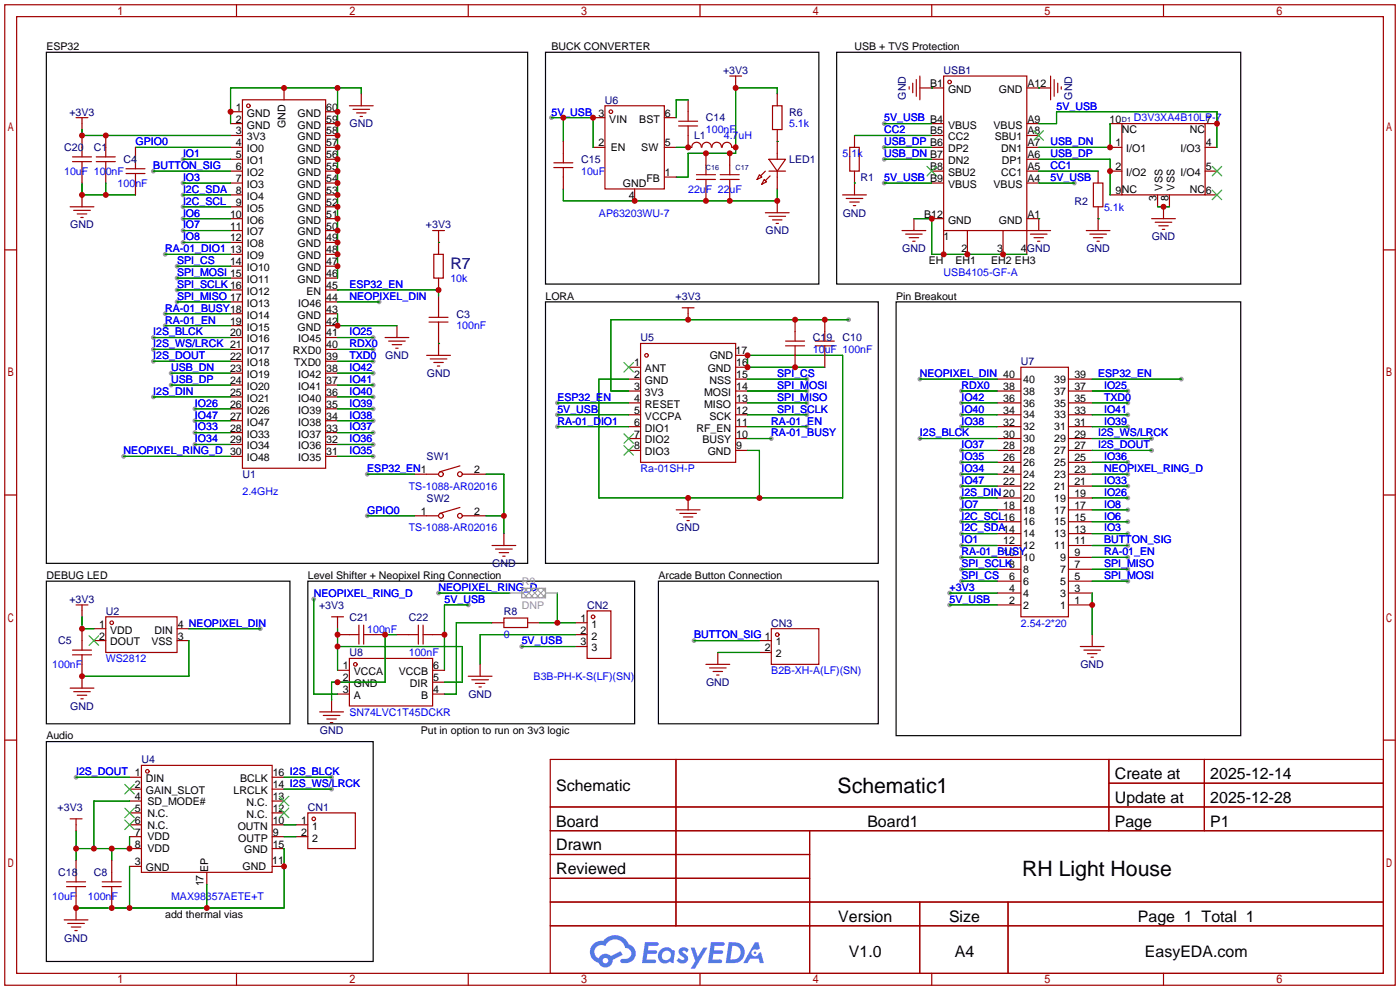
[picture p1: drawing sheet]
<svg xmlns="http://www.w3.org/2000/svg" width="299mm" height="212mm" viewBox="0 0 299 212" stroke-linecap="round" stroke-linejoin="round" font-family="sans-serif">
<g fill="#999">
<circle cx="189" cy="31.5" r=".51"/>
<circle cx="189" cy="34" r=".51"/>
<circle cx="189" cy="26.4" r=".51"/>
<circle cx="189" cy="39.1" r=".51"/>
<circle cx="229.6" cy="39.1" r=".51"/>
<circle cx="36.6" cy="79.8" r=".51"/>
<circle cx="36.6" cy="82.3" r=".51"/>
<circle cx="55.6" cy="134.4" r=".51"/>
<circle cx="39.1" cy="41.7" r=".51"/>
<circle cx="39.1" cy="44.2" r=".51"/>
<circle cx="32.8" cy="72.1" r=".51"/>
<circle cx="32.8" cy="74.7" r=".51"/>
<circle cx="32.8" cy="77.2" r=".51"/>
<circle cx="32.8" cy="84.8" r=".51"/>
<circle cx="37.8" cy="62" r=".51"/>
<circle cx="37.8" cy="59.4" r=".51"/>
<circle cx="37.8" cy="64.5" r=".51"/>
<circle cx="37.8" cy="56.9" r=".51"/>
<circle cx="16.3" cy="166.1" r=".51"/>
<circle cx="70.9" cy="166.1" r=".51"/>
<circle cx="70.9" cy="168.7" r=".51"/>
<circle cx="111.5" cy="138.2" r=".51"/>
<circle cx="148.3" cy="136.9" r=".51"/>
<circle cx="119.1" cy="86.1" r=".51"/>
<circle cx="78.5" cy="101.3" r=".51"/>
<circle cx="78.5" cy="110.2" r=".51"/>
<circle cx="172.5" cy="88.6" r=".51"/>
<circle cx="172.5" cy="86.1" r=".51"/>
<circle cx="172.5" cy="83.6" r=".51"/>
<circle cx="164.8" cy="93.7" r=".51"/>
<circle cx="172.5" cy="81" r=".51"/>
<circle cx="119.1" cy="88.6" r=".51"/>
<circle cx="119.1" cy="91.2" r=".51"/>
<circle cx="35.3" cy="67.1" r=".51"/>
<circle cx="35.3" cy="69.6" r=".51"/>
<circle cx="181.4" cy="68.3" r=".51"/>
<circle cx="172.5" cy="91.2" r=".51"/>
<circle cx="35.3" cy="54.4" r=".51"/>
<circle cx="117.9" cy="25.1" r=".51"/>
<circle cx="81" cy="64.5" r=".51"/>
<circle cx="202.9" cy="129.3" r=".51"/>
<circle cx="202.9" cy="126.7" r=".51"/>
<circle cx="196.6" cy="81" r=".51"/>
<circle cx="252.5" cy="81" r=".51"/>
<circle cx="246.1" cy="93.7" r=".51"/>
<circle cx="246.1" cy="96.3" r=".51"/>
<circle cx="196.6" cy="93.7" r=".51"/>
<circle cx="79.8" cy="72.1" r=".51"/>
<circle cx="79.8" cy="74.7" r=".51"/>
<circle cx="79.8" cy="77.2" r=".51"/>
<circle cx="79.8" cy="79.8" r=".51"/>
<circle cx="79.8" cy="82.3" r=".51"/>
<circle cx="79.8" cy="84.8" r=".51"/>
<circle cx="79.8" cy="87.4" r=".51"/>
<circle cx="79.8" cy="89.9" r=".51"/>
<circle cx="79.8" cy="92.5" r=".51"/>
<circle cx="79.8" cy="95" r=".51"/>
<circle cx="79.8" cy="97.5" r=".51"/>
<circle cx="26.4" cy="97.5" r=".51"/>
<circle cx="41.7" cy="95" r=".51"/>
<circle cx="41.7" cy="92.5" r=".51"/>
<circle cx="41.7" cy="89.9" r=".51"/>
<circle cx="41.7" cy="87.4" r=".51"/>
<circle cx="39.1" cy="34" r=".51"/>
<circle cx="32.8" cy="36.6" r=".51"/>
<circle cx="39.1" cy="46.7" r=".51"/>
<circle cx="39.1" cy="49.3" r=".51"/>
<circle cx="39.1" cy="51.8" r=".51"/>
<circle cx="39.1" cy="39.1" r=".51"/>
<circle cx="205.5" cy="124.2" r=".51"/>
<circle cx="241" cy="124.2" r=".51"/>
<circle cx="205.5" cy="121.7" r=".51"/>
<circle cx="241" cy="121.7" r=".51"/>
<circle cx="241" cy="119.1" r=".51"/>
<circle cx="241" cy="116.6" r=".51"/>
<circle cx="241" cy="114" r=".51"/>
<circle cx="241" cy="111.5" r=".51"/>
<circle cx="241" cy="109" r=".51"/>
<circle cx="241" cy="106.4" r=".51"/>
<circle cx="241" cy="103.9" r=".51"/>
<circle cx="241" cy="101.3" r=".51"/>
<circle cx="241" cy="98.8" r=".51"/>
<circle cx="205.5" cy="96.3" r=".51"/>
<circle cx="205.5" cy="98.8" r=".51"/>
<circle cx="205.5" cy="101.3" r=".51"/>
<circle cx="205.5" cy="103.9" r=".51"/>
<circle cx="205.5" cy="106.4" r=".51"/>
<circle cx="205.5" cy="109" r=".51"/>
<circle cx="205.5" cy="111.5" r=".51"/>
<circle cx="205.5" cy="114" r=".51"/>
<circle cx="205.5" cy="116.6" r=".51"/>
<circle cx="205.5" cy="119.1" r=".51"/>
<circle cx="241" cy="83.6" r=".51"/>
<circle cx="241" cy="86.1" r=".51"/>
<circle cx="241" cy="88.6" r=".51"/>
<circle cx="241" cy="91.2" r=".51"/>
<circle cx="205.5" cy="83.6" r=".51"/>
<circle cx="205.5" cy="86.1" r=".51"/>
<circle cx="205.5" cy="88.6" r=".51"/>
<circle cx="205.5" cy="91.2" r=".51"/>
<circle cx="67.1" cy="128" r=".51"/>
<circle cx="100.1" cy="129.3" r=".51"/>
<circle cx="93.7" cy="126.7" r=".51"/>
</g>
<g fill="none" stroke="#a10000" stroke-width=".25">
<path d="M1 1h297.2v209.6h-297.2zM3.6 3.6h292.1v204.4h-292.1zM50.5 1v2.6M100.1 1v2.6M149.6 1v2.6M199.1 1v2.6M248.7 1v2.6M1 53.4h2.6M295.7 53.4h2.5M1 105.8h2.6M295.7 105.8h2.5M1 158.2h2.6"/>
<path d="M295.7 158.2h2.5M117.6 162.3h178.1v45.7h-178.1zM117.6 172.5h178.1M117.6 177.5h178.1M144.5 162.3v35.6M173 177.5v30.5M237 162.3v15.2M237 167.4h58.7M257.4 162.3v15.2M117.6 182.6h55.4M117.6 192.8h178.1M117.6 187.7h55.4"/>
<path d="M117.6 197.9h178.1M196.6 192.8v15.2M215.4 192.8v15.2M50.5 208v2.6M100.1 208v2.6M149.6 208v2.6M199.1 208v2.6M248.7 208v2.6"/>
</g>
<g fill="#5487ff">
<path d="M145.3 202.7a1.3 1.3 0 0 1 1.9 .3l-.4 .6a.54 .54 0 0 0-.9-.2l.1 .2a1.34 1.34 0 0 1 .9 1.8 1.47 1.47 0 0 1-2.3-.1l.5-.6 .8 .5a.31 .31 0 0 0 .4-.3 .31 .31 0 0 0-.3-.4 1.12 1.12 0 0 1-.7-1.8z"/>
<path d="M147.6 202.5h.9l.6 2 1.2-2h.9l-2.7 4.6h-.9l1-1.7z"/>
<path d="M137.8 201.4h1.7a1.31 1.31 0 0 1 1.2 .2 .4 .4 0 0 1-.3 .5l-1.8 .1-.1 .9h1.6a.4 .4 0 0 1 .4 .4 .4 .4 0 0 1-.5 .4h-1.6l-.2 1.2h1.4a.46 .46 0 0 1 .5 0 .46 .46 0 0 1 .1 .5l-.4 .2h-2.6z"/>
<path d="M151.9 201.4h1.7a1.32 1.32 0 0 1 1.2 .2 .39 .39 0 0 1-.3 .5l-1.8 .1-.1 .9h1.6a.4 .4 0 0 1 .4 .4 .4 .4 0 0 1-.4 .4h-1.7l-.2 1.2h1.4a.46 .46 0 0 1 .5 0 .46 .46 0 0 1 .1 .5l-.4 .2h-2.6z"/>
<path d="M161.3 201.4h.8l.3 1.3-.6 .4a.75 .75 0 0 0-1.1 .3 .75 .75 0 0 0 .5 1 .75 .75 0 0 0 .9-.7l.5-.2 .6 2.3h-.8l-.3-.9h-1.8l-.5 .9h-1z"/>
<path d="M155.7 201.4l-.6 4.4h1.5a2.27 2.27 0 0 0 2.6-2.2 2.27 2.27 0 0 0-2.7-2.2zM156.5 202.1a1.5 1.5 0 0 1 1.8 1.6 1.5 1.5 0 0 1-1.9 1.4h-.3z"/>
<path d="M141.2 203a1.6 1.6 0 0 0-.3 2.3 1.6 1.6 0 0 0 2.3 .2l.7 .3 .3-2.4-.1-.3-.5-.1a1.58 1.58 0 0 0-2.4 0zM141.8 203.5a.98 .98 0 0 1 1.6 .4 .98 .98 0 0 1-1.1 1.3 .94 .94 0 0 1-.9-.7 .94 .94 0 0 1 .4-1z"/>
<path d="M126.8 201.8a2.37 2.37 0 0 0 1.1 4 1.54 1.54 0 0 0 1.8 1 1.54 1.54 0 0 0 1.2-1.6l2.2-1.1-.5-.8-2 1a1.57 1.57 0 0 0-2.7 .5 1.5 1.5 0 0 1-.7-2.1 1.5 1.5 0 0 1 2.2-.5 2.23 2.23 0 0 1 2.3-1.4 2.23 2.23 0 0 1 2 1.8 1.16 1.16 0 0 1 1.2 1.1 1.16 1.16 0 0 1-1.1 1.2h-.7a.47 .47 0 0 0-.5 .4 .47 .47 0 0 0 .4 .5 2.17 2.17 0 0 0 2.5-.9 2.17 2.17 0 0 0-.3-2.7l-.8-.4a3.2 3.2 0 0 0-5.5-.7l-1.1 .1zM128.8 205.3a.6 .6 0 0 1 1.2 0 .6 .6 0 0 1-1.2 0z"/>
<circle cx="161.4" cy="203.6" r=".28"/>
</g>
<g fill="none" stroke="#a10000" stroke-width=".25">
<path d="M60.7 18.8v2.5M156 16.3h2.5M157.2 16.3v2.5M194.3 18.5v.6M195.1 17.8v2M195.8 17v3.6M196.6 18.8h5.1M196.6 16.3v5M201.7 16.3h17.8v33h-17.8zM219.5 18.8h5M224.5 16.3v5M225.3 17v3.6"/>
<path d="M226.1 17.8v2M226.8 18.5v.6M15.5 34.5h4.1M15.5 33.5h4.1M16.3 25.1h2.5M17.5 25.1v2.6M17.5 29v4.5M17.5 34.5v4.6M20.6 34.5h4M20.6 33.5h4M22.6 29v4.5M22.6 34.5v4.6"/>
<path d="M26.9 37.1h4.1M26.9 36.1h4.1M29 31.5v4.6M29 37.1v4.6M49.3 23.9h2.5M49.3 26.4h2.5M49.3 29h2.5M49.3 31.5h2.5M49.3 34h2.5M49.3 36.6h2.5M49.3 39.1h2.5M51.8 21.3h17.8v78.8h-17.8z"/>
<path d="M69.6 23.9h2.5M69.6 26.4h2.5M69.6 29h2.5M69.6 31.5h2.5M69.6 34h2.5M69.6 36.6h2.5M69.6 39.1h2.5M74.7 22.6h5.1M75.4 23.4h3.6M76.2 24.1h2M77 24.9h.5M77.2 20.1v2.5"/>
<path d="M118.4 35.8h4M118.4 34.8h4M120.4 30.2v4.6M120.4 35.8v4.6M126.7 31.5h2.6M126.7 25.1h2.6M129.3 22.6h12.7v17.8h-12.7zM142 31.5h2.5M142 25.1h2.5M142 37.8h2.5M145 26.9h4.1M145 25.9h4.1"/>
<path d="M147.1 26.9v4.6h.8a1.01 1.01 0 0 1 1-1.1 1.01 1.01 0 0 1 1 1.1M147.1 21.3v4.6M148.8 38.4h4.1M148.8 37.3h4.1M150 31.5a1.01 1.01 0 0 1 1-1.1 1.01 1.01 0 0 1 1 1.1M150.9 32.8v4.5M150.9 38.4v4.5M152.2 31.5a1.01 1.01 0 0 1 1-1.1 1.01 1.01 0 0 1 1 1.1M153.9 38.4h4.1M153.9 37.3h4.1M154.4 31.5a1.01 1.01 0 0 1 1-1.1 1.01 1.01 0 0 1 1 1.1M156 32.8v4.5"/>
<path d="M156 38.4v4.5M156.5 31.5h.7M162.3 37.3l.5 .5-1 .6zM163.3 38.4l.5 .5-1 .5zM163.6 36.6l-1 1M164.3 34h3.6l-1.8 2.6zM164.3 36.6h3.6M164.6 37.6l-1 1M165.1 22.6h2v5.1h-2zM166.1 20.1v2.5M166.1 27.7v6.3M166.1 36.6v3.8"/>
<path d="M181.6 31.5h2v5.1h-2zM182.6 29v2.5M182.6 36.6v5.1M199.1 26.4h2.6M199.1 29h2.6M199.1 31.5h2.6M199.1 34h2.6M199.1 36.6h2.6M199.1 39.1h2.6M219.5 26.4h2.5M219.5 29h2.5M219.5 31.5h2.5"/>
<path d="M219.5 34h2.5M219.5 36.6h2.5M219.5 39.1h2.5M233.7 39.1h2v5.1h-2zM234.7 36.6v2.5M237.2 26.4h2.6M237.2 31.5h2.6M237.2 36.6h2.6M239.8 26.4h17.8v15.3h-17.8zM257.6 26.4h2.5M257.6 31.5h2.5M257.6 36.6h2.5"/>
<path d="M15 44.2h5.1M15.7 45h3.6M16.5 45.7h2M17.3 46.5h.5M17.5 41.7v2.5M49.3 41.7h2.5M49.3 44.2h2.5M49.3 46.7h2.5M49.3 49.3h2.5M49.3 51.8h2.5M49.3 54.4h2.5M49.3 56.9h2.5"/>
<path d="M49.3 59.4h2.5M69.6 41.7h2.5M69.6 44.2h2.5M69.6 46.7h2.5M69.6 49.3h2.5M69.6 51.8h2.5M69.6 54.4h2.5M69.6 56.9h2.5M69.6 59.4h2.5M92.5 49.3h2.5M92.7 54.4h2v5h-2zM93.7 49.3v5.1"/>
<path d="M93.7 59.4v2.6M135.6 40.4v2.5M163.6 45.5h5.1M164.3 46.2h3.6M165.1 47h2M165.9 47.8h.5M166.1 42.9v2.6M180.1 41.7h5.1M180.8 42.4h3.6M181.6 43.2h2M182.4 43.9h.5M192.8 49.3h5.1"/>
<path d="M193.5 50h3.6M194.3 50.8h2M195.1 51.6h.5M195.3 46.7v2.6M199.1 46.7h2.6M201.7 49.3v5.1M206.8 49.3v5.1M214.4 49.3v5.1M219.5 46.7h2.5v2.6M220.2 50h3.6M221 50.8h2M221.7 51.6h.5"/>
<path d="M224.5 49.3h-5v5.1M232.2 49.3h5M232.9 50h3.6M233.7 50.8h2M234.4 51.6h.5M234.7 44.2v5.1M237.2 41.7h2.6M246.1 46.7h5.1M246.9 47.5h3.5M247.4 41.7v2.5M247.6 48.3h2.1M248.4 49h.5"/>
<path d="M248.7 44.2v2.5M249.9 41.7v2.5M257.6 41.7h2.5M49.3 62h2.5M49.3 64.5h2.5M49.3 67.1h2.5M49.3 69.6h2.5M49.3 72.1h2.5M49.3 74.7h2.5M49.3 77.2h2.5M49.3 79.8h2.5M69.6 62h2.5"/>
<path d="M69.6 64.5h2.5M69.6 67.1h2.5M69.6 69.6h2.5M69.6 72.1h2.5M69.6 74.7h2.5M69.6 77.2h2.5M69.6 79.8h2.5M82.3 72.1h5.1M83.1 72.9h3.5M83.8 73.7h2.1M84.6 74.4h.5M84.8 69.6v2.5"/>
<path d="M91.2 75.9h5.1M91.7 68.8h4.1M91.7 67.8h4.1M91.9 76.7h3.6M92.7 77.5h2M93.5 78.2h.5M93.7 63.2v4.6M93.7 68.8v7.1M134.4 78.5h2.5M136.9 73.4h20.3v25.4h-20.3zM145.8 65.8h2.5M147.1 65.8v2.5"/>
<path d="M157.2 75.9h2.6M157.2 78.5h2.6M167.9 72.9h4.1M167.9 73.9h4.1M169.9 68.3v4.6M169.9 73.9v4.6M174.2 72.9h4.1M174.2 73.9h4.1M176.3 68.3v4.6M176.3 73.9v4.6M218.2 78.5h10.1v53.3h-10.1zM49.3 82.3h2.5"/>
<path d="M49.3 84.8h2.5M49.3 87.4h2.5M49.3 89.9h2.5M49.3 92.5h2.5M49.3 95h2.5M49.3 97.5h2.5M69.6 82.3h2.5M69.6 84.8h2.5M69.6 87.4h2.5M69.6 89.9h2.5M69.6 92.5h2.5M69.6 95h2.5"/>
<path d="M69.6 97.5h2.5M98.3 99.6l-4.3 1.2M134.4 81h2.5M134.4 83.6h2.5M134.4 86.1h2.5M134.4 88.6h2.5M134.4 91.2h2.5M134.4 93.7h2.5M134.4 96.3h2.5M157.2 81h2.6M157.2 83.6h2.6M157.2 86.1h2.6"/>
<path d="M157.2 88.6h2.6M157.2 91.2h2.6M157.2 93.7h2.6M157.2 96.3h2.6M213.1 81h5.1M213.1 83.6h5.1M213.1 86.1h5.1M213.1 88.6h5.1M213.1 91.2h5.1M213.1 93.7h5.1M213.1 96.3h5.1M213.1 98.8h5.1"/>
<path d="M228.3 81h5.1M228.3 83.6h5.1M228.3 86.1h5.1M228.3 88.6h5.1M228.3 91.2h5.1M228.3 93.7h5.1M228.3 96.3h5.1M228.3 98.8h5.1M88.6 101.3h5.1M88.6 110.2h5.1M98.3 108.5l-4.3 1.2M98.8 101.3h5.1"/>
<path d="M98.8 110.2h5.1M105.2 116.6h5M105.9 117.3h3.6M106.7 118.1h2M107.4 118.9h.5M107.7 114v2.6M144.5 109h5.1M145.3 109.7h3.5M146 110.5h2.1M146.8 111.3h.5M147.1 106.4v2.6M213.1 109h5.1"/>
<path d="M213.1 101.3h5.1M213.1 116.6h5.1M213.1 103.9h5.1M213.1 106.4h5.1M213.1 111.5h5.1M213.1 114h5.1M213.1 119.1h5.1M228.3 109h5.1M228.3 101.3h5.1M228.3 116.6h5.1M228.3 103.9h5.1M228.3 106.4h5.1"/>
<path d="M228.3 111.5h5.1M228.3 114h5.1M228.3 119.1h5.1M15.5 140h4.1M15.5 138.9h4.1M16.3 129.3h2.5M17.5 129.3v2.5M17.5 134.4v4.5M17.5 140v7.1M20.1 134.4h2.5M20.1 136.9h2.5M22.6 131.8h15.2v7.6h-15.2z"/>
<path d="M37.8 134.4h2.6M37.8 136.9h2.6M70.9 131.8h2.5M72.1 135.6h4.6M72.1 131.8v2.6M76.7 133.6v4.1M77.7 135.6h4.6M77.7 133.6v4.1M84.8 135.6h4.6M89.4 133.6v4.1M90.4 135.6h4.6M90.4 133.6v4.1"/>
<path d="M105.2 133.1h2.5M107.7 132.1h5.1v2h-5.1zM112.8 133.1h2.5M122.9 133.1h2.6M122.9 135.6h2.6M122.9 138.2h2.6M125.5 130.6h5.1v10.1h-5.1zM153.4 139.4v2.6M162.3 136.9h2.5M162.3 139.4h2.5M164.8 134.4h10.2v7.6h-10.2zM213.1 129.3h5.1"/>
<path d="M213.1 121.7h5.1M213.1 124.2h5.1M213.1 126.7h5.1M228.3 129.3h5.1M228.3 121.7h5.1M228.3 124.2h5.1M228.3 126.7h5.1M230.9 138.2h5.1M231.6 138.9h3.6M232.4 139.7h2M233.4 135.6v2.6M15 147.1h5.1"/>
<path d="M15.7 147.8h3.6M16.5 148.6h2M17.3 149.4h.5M68.3 152.1h5.1M69.1 152.9h3.5M69.8 153.7h2.1M70.6 154.4h.5M70.9 149.6v2.5M72.1 143.3h2.6M72.1 145.8h2.6M72.1 148.3h2.6M74.7 140.7h17.8v10.2h-17.8z"/>
<path d="M92.5 143.3h2.5M92.5 145.8h2.5M92.5 148.3h2.5M100.1 144.5h5.1M100.8 145.3h3.6M101.6 146.1h2M102.4 146.8h.5M102.6 142v2.5M150.9 142h5.1M151.6 142.7h3.6M152.4 143.5h2M153.2 144.3h.5"/>
<path d="M233.2 140.5h.5M15 175h2.5M16.3 175v2.5M27.7 166.1h2.5M27.7 168.7h2.5M27.7 171.2h2.5M27.7 173.7h2.5M27.7 176.3h2.5M27.7 178.8h2.5M30.2 163.6h28v22.8h-28zM58.2 166.1h2.5M58.2 168.7h2.5"/>
<path d="M58.2 171.2h2.5M58.2 173.7h2.5M58.2 176.3h2.5M58.2 178.8h2.5M63.2 176.3h2.6M63.2 178.8h2.6M65.8 173.7h10.1v7.7h-10.1zM13.7 196.6h5.1M14.2 189.5h4.1M14.2 188.5h4.1M14.5 197.4h3.5M15.2 198.1h2.1"/>
<path d="M16 198.9h.5M16.3 183.9v4.6M16.3 189.5v7.1M21.8 189.5h4.1M21.8 188.5h4.1M23.9 183.9v4.6M23.9 189.5v4.6M27.7 185.2h2.5M27.7 181.4h2.5M44.2 186.4v2.6M58.2 185.2h2.5M58.2 181.4h2.5"/>
<circle cx="202.9" cy="17.5" r=".38"/>
<circle cx="53.1" cy="22.6" r=".38"/>
<circle cx="130.6" cy="23.9" r=".38"/>
<circle cx="138.2" cy="75.9" r=".38"/>
<circle cx="94.2" cy="101.3" r=".51"/>
<circle cx="94.2" cy="110.2" r=".51"/>
<circle cx="98.3" cy="101.3" r=".51"/>
<circle cx="98.3" cy="110.2" r=".51"/>
<circle cx="23.9" cy="133.1" r=".38"/>
<circle cx="126.7" cy="131.8" r=".38"/>
<circle cx="166.1" cy="135.6" r=".38"/>
<circle cx="75.9" cy="142" r=".38"/>
<circle cx="31.5" cy="164.8" r=".38"/>
<circle cx="67.1" cy="175" r=".38"/>
</g>
<g fill="none" stroke="#3c3" stroke-width=".25">
<path d="M198.1 35.6l2.1 2M200.2 35.6l-2.1 2M221 27.9l2 2.1M223 27.9l-2 2.1M259.1 35.6l2 2M261.1 35.6l-2 2M259.1 40.6l2 2.1M261.1 40.6l-2 2.1M133.3 77.5l2.1 2M135.4 77.5l-2.1 2M133.3 92.7l2.1 2M133.3 95.2l2.1 2.1"/>
<path d="M135.4 92.7l-2.1 2M135.4 95.2l-2.1 2.1M19 135.9l2.1 2M21.1 135.9l-2.1 2M26.7 167.6l2 2.1M26.7 172.7l2 2.1M26.7 175.3l2 2M28.7 167.6l-2 2.1M28.7 172.7l-2 2.1M28.7 175.3l-2 2M59.7 172.7l2 2.1M59.7 170.2l2 2"/>
<path d="M61.7 172.7l-2 2.1M61.7 170.2l-2 2"/>
</g>
<path d="M9.9 11.2h102.9v109.2h-102.9zM116.6 11.2h58.4v49.5h-58.4zM178.8 11.2h86.4v49.5h-86.4zM116.6 64.5h71.1v55.9h-71.1zM191.5 64.5h73.7v92.7h-73.7zM9.9 124.2h52.1v30.5h-52.1zM65.8 124.2h69.8v30.5h-69.8zM140.7 124.2h47v30.5h-47zM9.9 158.5h69.9v47h-69.9z" fill="none" stroke="#000" stroke-width=".25"/>
<g fill="none" stroke="#008700" stroke-width=".25">
<path d="M72.1 18.8v40.6M199.1 18.8h.1M222 18.8h.1M17.5 27.7v1.3h31.8M17.5 39.1v2.6h11.5M22.6 39.1v2.6M29 31.5h20.3M32.8 36.6h16.5M39.1 34h10.2M39.1 39.1h10.2M77.2 20.1v-1.3h-27.9v7.6M117.9 25.1h8.8v6.4"/>
<path d="M120.4 25.1v5.1M144.5 31.5h2.6M147.1 21.3h-2.6v3.8M166.1 30.2h.1M166.1 20.1v-1.3h-8.9v14h-10.1v5h-2.6M182.6 39.1h.1M182.6 29h16.5M189 31.5h10.1M189 34h10.1M189 26.4h10.1M189 39.1h10.1M222 34h15.2v7.7"/>
<path d="M222 26.4h3.8v-2.5h34.3v7.6M222 39.1h7.6M222 36.6h12.7M237.2 26.4v5.1h-15.2M35.3 54.4h14M37.8 59.4h11.5M37.8 56.9h11.5M39.1 44.2h10.2M39.1 41.7h10.2M39.1 46.7h10.2M39.1 49.3h10.2M39.1 51.8h10.2"/>
<path d="M93.7 51.8h.1M120.4 40.4v2.5h45.7v-2.5M195.3 46.7h3.8v7.7h20.4M222 46.7h.1M234.7 46.7h.1M247.4 44.2h2.5M32.8 72.1h16.5M32.8 74.7h16.5M32.8 77.2h16.5M35.3 69.6h14M35.3 67.1h14M36.6 79.8h12.7"/>
<path d="M37.8 62h11.5M37.8 64.5h11.5M72.1 67.1v2.5h12.7M72.1 62h21.6v1.2M72.1 79.8h7.7M72.1 72.1h7.7M72.1 74.7h7.7M72.1 77.2h7.7M72.1 64.5h8.9M93.7 73.4h.1M176.3 78.5h-16.5v-2.6h20.3v30.5h-52.1v-25.4h6.4M181.4 68.3h-50.8v15.3h3.8"/>
<path d="M26.4 97.5h22.9M32.8 84.8h16.5M36.6 82.3h12.7M41.7 87.4h7.6M41.7 89.9h7.6M41.7 92.5h7.6M41.7 95h7.6M72.1 82.3h7.7M72.1 84.8h7.7M72.1 87.4h7.7M72.1 89.9h7.7M72.1 92.5h7.7"/>
<path d="M72.1 95h7.7M72.1 97.5h7.7M119.1 86.1h15.3M119.1 88.6h15.3M119.1 91.2h15.3M159.8 81h12.7M159.8 96.3h2.5v10.1M159.8 86.1h12.7M159.8 88.6h12.7M159.8 83.6h12.7M159.8 93.7h5M159.8 91.2h12.7"/>
<path d="M196.6 81h16.5M196.6 93.7h16.5M205.5 96.3h7.6M205.5 86.1h7.6M205.5 88.6h7.6M205.5 83.6h7.6M205.5 91.2h7.6M205.5 98.8h7.6M233.4 81h19.1M233.4 96.3h12.7M233.4 86.1h7.6M233.4 88.6h7.6"/>
<path d="M233.4 83.6h7.6M233.4 93.7h12.7M233.4 91.2h7.6M233.4 98.8h7.6M78.5 110.2h10.1M78.5 101.3h10.1M103.9 101.3h3.8v12.7M103.9 110.2h3.8M205.5 106.4h7.6M205.5 101.3h7.6M205.5 119.1h7.6M205.5 116.6h7.6"/>
<path d="M205.5 114h7.6M205.5 111.5h7.6M205.5 109h7.6M205.5 103.9h7.6M233.4 106.4h7.6M233.4 101.3h7.6M233.4 119.1h7.6M233.4 116.6h7.6M233.4 114h7.6M233.4 111.5h7.6M233.4 109h7.6M233.4 103.9h7.6"/>
<path d="M17.5 131.8v2.6h2.6M40.4 134.4h15.2M40.4 136.9v7.6h-22.9M67.1 128v20.3h5M72.1 134.4v8.9M72.1 138.2h26.7v7.6h-3.8M84.8 135.6h-2.5v10.2h-11.4v3.8M93.7 126.7h15.3M100.1 129.3h-5.1v14M105.2 133.1h-7.7v15.2h-2.5M111.5 138.2h11.4M115.3 133.1h7.6"/>
<path d="M119.1 126.7v6.4M122.9 135.6h-20.3v6.4M148.3 136.9h14M153.4 139.4h8.9M202.9 129.3h10.2M202.9 126.7h10.2M205.5 124.2h7.6M205.5 121.7h7.6M233.4 126.7v8.9M233.4 124.2h7.6M233.4 121.7h7.6M16.3 177.5v6.4"/>
<path d="M16.3 166.1h11.4M27.7 178.8v2.6h-11.4M27.7 171.2h-7.6v10.2M60.7 166.1h10.2M60.7 178.8h2.5M60.7 176.3h2.5M60.7 168.7h10.2M23.9 181.4v2.5M27.7 185.2v8.9M44.2 189v5.1M60.7 181.4v12.7h-44.4"/>
</g>
<path d="M109 126.7h2.5M111.5 125.7h5.1v2.1h-5.1zM116.6 126.7h2.5" fill="none" stroke="#999" stroke-width=".25"/>
<path d="M111.5 126.5l1.3 1.3M112 125.7l2 2.1M112.8 125.7l-1.3 1.3M113.3 125.7l2 2.1M114 125.7l-2 2.1M114.6 125.7l2 2.1M115.3 125.7l-2 2.1M115.8 125.7l.8 .8M116.6 125.7l-2 2.1M116.6 127l-.8 .8" fill="none" stroke="#999" stroke-width=".21"/>
<g fill="#c00">
<circle cx="72.1" cy="56.9" r=".63"/>
<circle cx="72.1" cy="54.4" r=".63"/>
<circle cx="72.1" cy="51.8" r=".63"/>
<circle cx="72.1" cy="49.3" r=".63"/>
<circle cx="72.1" cy="46.7" r=".63"/>
<circle cx="72.1" cy="44.2" r=".63"/>
<circle cx="72.1" cy="41.7" r=".63"/>
<circle cx="72.1" cy="39.1" r=".63"/>
<circle cx="72.1" cy="36.6" r=".63"/>
<circle cx="72.1" cy="34" r=".63"/>
<circle cx="72.1" cy="31.5" r=".63"/>
<circle cx="72.1" cy="29" r=".63"/>
<circle cx="72.1" cy="26.4" r=".63"/>
<circle cx="72.1" cy="23.9" r=".63"/>
<circle cx="72.1" cy="18.8" r=".63"/>
<circle cx="60.7" cy="18.8" r=".63"/>
<circle cx="49.3" cy="23.9" r=".63"/>
<circle cx="72.1" cy="69.6" r=".63"/>
<circle cx="237.2" cy="31.5" r=".63"/>
<circle cx="237.2" cy="36.6" r=".63"/>
<circle cx="260.1" cy="26.4" r=".63"/>
<circle cx="248.7" cy="44.2" r=".63"/>
<circle cx="17.5" cy="29" r=".63"/>
<circle cx="22.6" cy="29" r=".63"/>
<circle cx="22.6" cy="41.7" r=".63"/>
<circle cx="17.5" cy="41.7" r=".63"/>
<circle cx="93.7" cy="62" r=".63"/>
<circle cx="17.5" cy="134.4" r=".63"/>
<circle cx="17.5" cy="144.5" r=".63"/>
<circle cx="157.2" cy="18.8" r=".63"/>
<circle cx="157.2" cy="31.5" r=".63"/>
<circle cx="156" cy="32.8" r=".63"/>
<circle cx="150.9" cy="32.8" r=".63"/>
<circle cx="166.1" cy="42.9" r=".63"/>
<circle cx="156" cy="42.9" r=".63"/>
<circle cx="135.6" cy="42.9" r=".63"/>
<circle cx="150.9" cy="42.9" r=".63"/>
<circle cx="27.7" cy="181.4" r=".63"/>
<circle cx="23.9" cy="181.4" r=".63"/>
<circle cx="20.1" cy="181.4" r=".63"/>
<circle cx="16.3" cy="181.4" r=".63"/>
<circle cx="27.7" cy="194.1" r=".63"/>
<circle cx="23.9" cy="194.1" r=".63"/>
<circle cx="16.3" cy="194.1" r=".63"/>
<circle cx="44.2" cy="194.1" r=".63"/>
<circle cx="60.7" cy="185.2" r=".63"/>
<circle cx="147.1" cy="106.4" r=".63"/>
<circle cx="162.3" cy="106.4" r=".63"/>
<circle cx="159.8" cy="75.9" r=".63"/>
<circle cx="159.8" cy="78.5" r=".63"/>
<circle cx="169.9" cy="78.5" r=".63"/>
<circle cx="107.7" cy="110.2" r=".63"/>
<circle cx="176.3" cy="68.3" r=".63"/>
<circle cx="169.9" cy="68.3" r=".63"/>
<circle cx="147.1" cy="68.3" r=".63"/>
<circle cx="147.1" cy="31.5" r=".63"/>
<circle cx="126.7" cy="25.1" r=".63"/>
<circle cx="120.4" cy="25.1" r=".63"/>
<circle cx="233.4" cy="129.3" r=".63"/>
<circle cx="199.1" cy="46.7" r=".63"/>
<circle cx="201.7" cy="54.4" r=".63"/>
<circle cx="206.8" cy="54.4" r=".63"/>
<circle cx="214.4" cy="54.4" r=".63"/>
<circle cx="95" cy="135.6" r=".63"/>
<circle cx="72.1" cy="138.2" r=".63"/>
<circle cx="72.1" cy="135.6" r=".63"/>
<circle cx="72.1" cy="145.8" r=".63"/>
<circle cx="82.3" cy="135.6" r=".63"/>
<circle cx="119.1" cy="133.1" r=".63"/>
</g>
<g font-size="4.5">
<text x="179" y="169.4">Schematic1</text>
<text x="218.5" y="187.2">RH Light House</text>
</g>
<text font-size="3.4" fill="#000080" x="96.3" y="57.5">R7</text>
<g font-size="3.4">
<text x="238.3" y="166.5">Create at</text>
<text x="258.7" y="166.5">2025-12-14</text>
<text x="118.9" y="169">Schematic</text>
<text x="238.3" y="171.6">Update at</text>
<text x="258.7" y="171.6">2025-12-28</text>
<text x="118.9" y="176.7">Board</text>
<text x="185.4" y="176.7">Board1</text>
<text x="238.3" y="176.7">Page</text>
<text x="258.7" y="176.7">P1</text>
<text x="118.9" y="181.7">Drawn</text>
<text x="118.9" y="186.8">Reviewed</text>
<text x="179.2" y="197">Version</text>
<text x="202.8" y="197">Size</text>
<text x="243.2" y="197">Page 1 Total 1</text>
<text x="181.4" y="204.6">V1.0</text>
<text x="204.1" y="204.6">A4</text>
<text x="244.7" y="204.6">EasyEDA.com</text>
</g>
<g font-size="2.3">
<text x="9.9" y="10.7">ESP32</text>
<text x="117.9" y="10.7">BUCK CONVERTER</text>
<text x="182.6" y="10.7">USB + TVS Protection</text>
<text x="50.4" y="23.7">1</text>
<text x="69.7" y="23.7">60</text>
<text x="198.8" y="18.6">B1</text>
<text x="202.6" y="19.8">GND</text>
<text x="213.5" y="19.8">GND</text>
<text x="219.6" y="18.6">A12</text>
<text x="50.4" y="26.2">2</text>
<text x="50.4" y="28.7">3</text>
<text x="52.8" y="24.9">GND</text>
<text x="52.8" y="27.5">GND</text>
<text x="61" y="27.4" transform="rotate(-90 61 27.4)">GND</text>
<text x="63.6" y="27.5">GND</text>
<text x="63.6" y="24.9">GND</text>
<text x="69.7" y="28.7">58</text>
<text x="69.7" y="26.2">59</text>
<text x="130.2" y="26.2">VIN</text>
<text x="136.6" y="26.2">BST</text>
<text x="142.1" y="24.9">6</text>
<text x="198.8" y="28.7">B5</text>
<text x="202.6" y="27.5">VBUS</text>
<text x="212.3" y="27.5">VBUS</text>
<text x="219.6" y="28.7">A8</text>
<text x="219.6" y="26.2">A9</text>
<text x="237.1" y="26.2">10</text>
<text x="239.8" y="28.5">NC</text>
<text x="254.3" y="28.5">NC</text>
<text x="257.7" y="26.2">7</text>
<text x="50.4" y="31.3">4</text>
<text x="50.4" y="33.8">5</text>
<text x="52.8" y="30">3V3</text>
<text x="52.8" y="32.5">IO0</text>
<text x="52.8" y="35.1">IO1</text>
<text x="63.6" y="35.1">GND</text>
<text x="63.6" y="32.5">GND</text>
<text x="63.6" y="30">GND</text>
<text x="69.7" y="33.8">56</text>
<text x="69.7" y="31.3">57</text>
<text x="127.9" y="31.3">2</text>
<text x="130.6" y="32.3">EN</text>
<text x="137.1" y="32.3">SW</text>
<text x="142.1" y="31.3">5</text>
<text x="202.6" y="30">CC2</text>
<text x="202.6" y="32.5">DP2</text>
<text x="202.6" y="35.1">DN2</text>
<text x="212.6" y="30">SBU1</text>
<text x="214" y="32.5">DN1</text>
<text x="214.1" y="35.1">DP1</text>
<text x="219.6" y="33.8">A6</text>
<text x="219.6" y="31.3">A7</text>
<text x="238.4" y="31.3">1</text>
<text x="240.7" y="32.5">I/O1</text>
<text x="252.3" y="32.5">I/O3</text>
<text x="257.7" y="31.3">4</text>
<text x="50.4" y="36.4">6</text>
<text x="50.4" y="38.9">7</text>
<text x="50.4" y="41.4">8</text>
<text x="52.8" y="37.6">IO2</text>
<text x="52.8" y="40.2">IO3</text>
<text x="63.6" y="40.2">GND</text>
<text x="63.6" y="37.6">GND</text>
<text x="69.7" y="41.4">53</text>
<text x="69.7" y="38.9">54</text>
<text x="69.7" y="36.4">55</text>
<text x="133.1" y="39.9">GND</text>
<text x="138.1" y="38.9">FB</text>
<text x="142.1" y="37.6">1</text>
<text x="198.8" y="36.4">B8</text>
<text x="202.6" y="37.6">SBU2</text>
<text x="202.6" y="40.2">VBUS</text>
<text x="212.3" y="40.2">VBUS</text>
<text x="214" y="37.6">CC1</text>
<text x="219.6" y="38.9">A4</text>
<text x="219.6" y="36.4">A5</text>
<text x="238.4" y="36.4">2</text>
<text x="238.4" y="41.4">9</text>
<text x="239.8" y="41.2">NC</text>
<text x="240.7" y="37.6">I/O2</text>
<text x="248.4" y="40.7" transform="rotate(-90 248.4 40.7)">VSS</text>
<text x="251" y="40.7" transform="rotate(-90 251 40.7)">VSS</text>
<text x="252.3" y="37.6">I/O4</text>
<text x="254.3" y="41.2">NC</text>
<text x="257.7" y="36.4">5</text>
<text x="257.7" y="41.4">6</text>
<text x="49.2" y="46.5">10</text>
<text x="50.4" y="44">9</text>
<text x="52.8" y="42.7">IO4</text>
<text x="52.8" y="45.2">IO5</text>
<text x="52.8" y="47.8">IO6</text>
<text x="63.6" y="47.8">GND</text>
<text x="63.6" y="45.2">GND</text>
<text x="63.6" y="42.7">GND</text>
<text x="69.7" y="46.5">51</text>
<text x="69.7" y="44">52</text>
<text x="134.4" y="42.5">4</text>
<text x="197.5" y="46.5">B12</text>
<text x="202.6" y="47.8">GND</text>
<text x="213.5" y="47.8">GND</text>
<text x="219.6" y="46.5">A1</text>
<text x="247.2" y="43" transform="rotate(-90 247.2 43)">3</text>
<text x="249.7" y="43" transform="rotate(-90 249.7 43)">8</text>
<text x="49.2" y="49.1">11</text>
<text x="49.2" y="51.6">12</text>
<text x="52.8" y="50.3">IO7</text>
<text x="52.8" y="52.9">IO8</text>
<text x="63.6" y="52.9">GND</text>
<text x="63.6" y="50.3">GND</text>
<text x="69.7" y="51.6">49</text>
<text x="69.7" y="49.1">50</text>
<text x="201.7" y="51.4">1</text>
<text x="205.5" y="53.9">2</text>
<text x="213.1" y="53.9">3</text>
<text x="218.2" y="53.9">4</text>
<text x="49.2" y="54.1">13</text>
<text x="49.2" y="56.7">14</text>
<text x="52.8" y="55.4">IO9</text>
<text x="52.8" y="57.9">IO10</text>
<text x="63.6" y="57.9">GND</text>
<text x="63.6" y="55.4">GND</text>
<text x="69.7" y="59.2">46</text>
<text x="69.7" y="56.7">47</text>
<text x="69.7" y="54.1">48</text>
<text x="198.5" y="56.4">EH</text>
<text x="204.2" y="56.4">EH1</text>
<text x="211.8" y="56.4">EH2 EH3</text>
<text x="52.8" y="60.5">IO11</text>
<text x="52.8" y="63">IO12</text>
<text x="52.8" y="65.6">IO13</text>
<text x="63.6" y="60.5">GND</text>
<text x="63.7" y="65.6">IO46</text>
<text x="65.5" y="63">EN</text>
<text x="69.7" y="64.3">44</text>
<text x="69.7" y="61.8">45</text>
<text x="116.6" y="64.1">LORA</text>
<text x="191.5" y="64.1">Pin Breakout</text>
<text x="49.2" y="69.4">19</text>
<text x="49.2" y="71.9">20</text>
<text x="52.8" y="68.1">IO14</text>
<text x="52.8" y="70.6">IO15</text>
<text x="63.6" y="70.6">GND</text>
<text x="63.6" y="68.1">GND</text>
<text x="69.7" y="71.9">41</text>
<text x="69.7" y="69.4">42</text>
<text x="69.7" y="66.8">43</text>
<text x="49.2" y="77">22</text>
<text x="52.8" y="73.2">IO16</text>
<text x="52.8" y="75.7">IO17</text>
<text x="62.6" y="75.7">RXD0</text>
<text x="63.7" y="73.2">IO45</text>
<text x="69.7" y="77">39</text>
<text x="69.7" y="74.5">40</text>
<text x="151.7" y="76.7">GND</text>
<text x="157.2" y="75.7">17</text>
<text x="49.2" y="79.5">23</text>
<text x="49.2" y="82.1">24</text>
<text x="52.8" y="78.3">IO18</text>
<text x="52.8" y="80.8">IO19</text>
<text x="52.8" y="83.3">IO20</text>
<text x="62.9" y="78.3">TXD0</text>
<text x="63.7" y="83.3">IO41</text>
<text x="63.7" y="80.8">IO42</text>
<text x="69.7" y="82.1">37</text>
<text x="69.7" y="79.5">38</text>
<text x="135.5" y="78.3">1</text>
<text x="135.5" y="80.8">2</text>
<text x="135.5" y="83.3">3</text>
<text x="137.8" y="79.5">ANT</text>
<text x="137.8" y="82.1">GND</text>
<text x="151.2" y="79.5">GND</text>
<text x="151.6" y="82.1">NSS</text>
<text x="157.4" y="83.3">14</text>
<text x="157.4" y="80.8">15</text>
<text x="157.4" y="78.3">16</text>
<text x="214.4" y="83.3">38</text>
<text x="218.7" y="81.8">40</text>
<text x="225.3" y="81.8">39</text>
<text x="229.6" y="80.8">39</text>
<text x="229.6" y="83.3">37</text>
<text x="49.2" y="84.6">25</text>
<text x="49.2" y="87.2">26</text>
<text x="49.2" y="89.7">27</text>
<text x="52.8" y="85.9">IO21</text>
<text x="52.8" y="88.4">IO26</text>
<text x="63.7" y="88.4">IO39</text>
<text x="63.7" y="85.9">IO40</text>
<text x="69.7" y="89.7">34</text>
<text x="69.7" y="87.2">35</text>
<text x="69.7" y="84.6">36</text>
<text x="135.5" y="85.9">4</text>
<text x="135.5" y="88.4">5</text>
<text x="137.8" y="84.6">3V3</text>
<text x="137.8" y="87.2">RESET</text>
<text x="137.8" y="89.7">VCCPA</text>
<text x="150.5" y="87.2">MISO</text>
<text x="150.5" y="84.6">MOSI</text>
<text x="151.6" y="89.7">SCK</text>
<text x="157.4" y="88.4">12</text>
<text x="157.4" y="85.9">13</text>
<text x="214.4" y="85.9">36</text>
<text x="214.4" y="88.4">34</text>
<text x="218.7" y="84.4">38</text>
<text x="218.7" y="86.9">36</text>
<text x="218.7" y="89.4">34</text>
<text x="225.3" y="84.4">37</text>
<text x="225.3" y="86.9">35</text>
<text x="225.3" y="89.4">33</text>
<text x="229.6" y="85.9">35</text>
<text x="229.6" y="88.4">33</text>
<text x="49.2" y="92.2">28</text>
<text x="49.2" y="94.8">29</text>
<text x="52.8" y="91">IO47</text>
<text x="52.8" y="93.5">IO33</text>
<text x="63.7" y="93.5">IO37</text>
<text x="63.7" y="91">IO38</text>
<text x="69.7" y="94.8">32</text>
<text x="69.7" y="92.2">33</text>
<text x="135.5" y="91">6</text>
<text x="135.5" y="93.5">7</text>
<text x="137.8" y="92.2">DIO1</text>
<text x="137.8" y="94.8">DIO2</text>
<text x="148.9" y="92.2">RF_EN</text>
<text x="150.1" y="94.8">BUSY</text>
<text x="157.4" y="93.5">10</text>
<text x="157.4" y="91">11</text>
<text x="214.4" y="91">32</text>
<text x="214.4" y="93.5">30</text>
<text x="218.7" y="92">32</text>
<text x="218.7" y="94.5">30</text>
<text x="225.3" y="92">31</text>
<text x="225.3" y="94.5">29</text>
<text x="229.6" y="91">31</text>
<text x="229.6" y="93.5">29</text>
<text x="52.8" y="96">IO34</text>
<text x="52.8" y="98.6">IO48</text>
<text x="63.7" y="98.6">IO35</text>
<text x="63.7" y="96">IO36</text>
<text x="69.7" y="97.3">31</text>
<text x="101.3" y="101.1">2</text>
<text x="135.5" y="96">8</text>
<text x="137.8" y="97.3">DIO3</text>
<text x="151.2" y="97.3">GND</text>
<text x="157.4" y="96">9</text>
<text x="214.4" y="96">28</text>
<text x="214.4" y="98.6">26</text>
<text x="214.4" y="101.1">24</text>
<text x="218.7" y="97.1">28</text>
<text x="218.7" y="99.6">26</text>
<text x="225.3" y="97.1">27</text>
<text x="225.3" y="99.6">25</text>
<text x="229.6" y="96">27</text>
<text x="229.6" y="98.6">25</text>
<text x="229.6" y="101.1">23</text>
<text x="214.4" y="103.7">22</text>
<text x="218.7" y="102.1">24</text>
<text x="218.7" y="104.7">22</text>
<text x="218.7" y="107.2">20</text>
<text x="225.3" y="102.1">23</text>
<text x="225.3" y="104.7">21</text>
<text x="225.3" y="107.2">19</text>
<text x="229.6" y="103.7">21</text>
<text x="229.6" y="106.2">19</text>
<text x="89.9" y="110">1</text>
<text x="101.3" y="110">2</text>
<text x="214.4" y="108.7">18</text>
<text x="218.7" y="109.8">18</text>
<text x="218.7" y="112.3">16</text>
<text x="225.3" y="109.8">17</text>
<text x="225.3" y="112.3">15</text>
<text x="229.6" y="108.7">17</text>
<text x="229.6" y="111.3">15</text>
<text x="229.6" y="113.8">13</text>
<text x="214.4" y="116.4">12</text>
<text x="214.4" y="118.9">10</text>
<text x="218.7" y="114.8">14</text>
<text x="218.7" y="117.4">12</text>
<text x="218.7" y="119.9">10</text>
<text x="225.3" y="114.8">13</text>
<text x="225.3" y="117.4">11</text>
<text x="226.6" y="119.9">9</text>
<text x="229.6" y="116.4">11</text>
<text x="229.6" y="118.9">9</text>
<text x="9.9" y="123.8">DEBUG LED</text>
<text x="65.8" y="123.8">Level Shifter + Neopixel Ring Connection</text>
<text x="140.7" y="123.8">Arcade Button Connection</text>
<text x="215.7" y="124">6</text>
<text x="218.7" y="122.5">8</text>
<text x="218.7" y="125">6</text>
<text x="226.6" y="122.5">7</text>
<text x="226.6" y="125">5</text>
<text x="229.6" y="121.4">7</text>
<text x="229.6" y="124">5</text>
<text x="215.7" y="126.5">4</text>
<text x="215.7" y="129.1">2</text>
<text x="218.7" y="127.5">4</text>
<text x="218.7" y="130.1">2</text>
<text x="226.6" y="127.5">3</text>
<text x="226.6" y="130.1">1</text>
<text x="229.6" y="126.5">3</text>
<text x="229.6" y="129.1">1</text>
<text x="21.2" y="134.1">1</text>
<text x="21.2" y="136.7">2</text>
<text x="23.5" y="135.4">VDD</text>
<text x="23.5" y="138">DOUT</text>
<text x="32.4" y="138">VSS</text>
<text x="33" y="135.4">DIN</text>
<text x="38" y="136.7">3</text>
<text x="38" y="134.1">4 NEOPIXEL_DIN</text>
<text x="124.1" y="132.9">1</text>
<text x="124.1" y="135.4">2</text>
<text x="124.1" y="138">3</text>
<text x="126.4" y="134.1">1</text>
<text x="126.4" y="136.7">2</text>
<text x="165.8" y="138">1</text>
<text x="73.3" y="143">1</text>
<text x="92.6" y="143">6</text>
<text x="126.4" y="139.2">3</text>
<text x="163.5" y="139.2">2</text>
<text x="165.8" y="140.5">2</text>
<text x="73.3" y="145.6">2</text>
<text x="73.3" y="148.1">3</text>
<text x="75.6" y="144.3">VCCA</text>
<text x="75.6" y="146.8">GND</text>
<text x="75.6" y="149.4">A</text>
<text x="85.2" y="144.3">VCCB</text>
<text x="87.6" y="146.8">DIR</text>
<text x="90" y="149.4">B</text>
<text x="92.6" y="148.1">4</text>
<text x="92.6" y="145.6">5</text>
<text x="9.9" y="158">Audio</text>
<text x="89.9" y="156.8">Put in option to run on 3v3 logic</text>
<text x="31.2" y="167.2">DIN</text>
<text x="51.3" y="167.2">BCLK</text>
<text x="58.3" y="165.9">16 I2S_BLCK</text>
<text x="28.8" y="168.4">2</text>
<text x="28.8" y="171">4</text>
<text x="28.8" y="173.5">5</text>
<text x="31.2" y="169.7">GAIN_SLOT</text>
<text x="31.5" y="172">SD_MODE#</text>
<text x="49.9" y="169.7">LRCLK</text>
<text x="52.7" y="172.2">N.C.</text>
<text x="58.3" y="173.5">12</text>
<text x="58.3" y="171">13</text>
<text x="58.3" y="168.4">14 I2S_WS/LRCK</text>
<text x="28.8" y="176.1">6</text>
<text x="28.8" y="178.6">7</text>
<text x="31.5" y="174.6">N.C.</text>
<text x="31.5" y="177.1">N.C.</text>
<text x="31.5" y="179.6">VDD</text>
<text x="50.8" y="177.3">OUTN</text>
<text x="50.9" y="179.9">OUTP</text>
<text x="52.7" y="174.8">N.C.</text>
<text x="58.3" y="178.6">9</text>
<text x="58.3" y="176.1">10</text>
<text x="64.4" y="176.1">1</text>
<text x="64.4" y="178.6">2</text>
<text x="66.7" y="177.3">1</text>
<text x="66.7" y="179.9">2</text>
<text x="28.8" y="184.9">3</text>
<text x="28.8" y="181.1">8</text>
<text x="31.5" y="182.2">VDD</text>
<text x="51.9" y="186">GND</text>
<text x="52.2" y="182.4">GND</text>
<text x="58.2" y="184.7">11</text>
<text x="58.3" y="181.1">15</text>
<text x="31.2" y="186.2">GND</text>
<text x="43.5" y="189.4" transform="rotate(-90 43.5 189.4)">17</text>
<text x="44.5" y="186.4" transform="rotate(-90 44.5 186.4)">EP</text>
<text x="35.3" y="196.1">add thermal vias</text>
</g>
<g font-size="2.3" fill="#000080">
<text x="154.5" y="15.8">+3V3</text>
<text x="201.7" y="15.8">USB1</text>
<text x="129.3" y="22.2">U6</text>
<text x="193.6" y="21.3" transform="rotate(-90 193.6 21.3)">GND</text>
<text x="229.2" y="21.3" transform="rotate(-90 229.2 21.3)">GND</text>
<text x="14.8" y="24.7">+3V3</text>
<text x="74.7" y="27.2">GND</text>
<text x="148.3" y="29.8">L1</text>
<text x="150.9" y="26">C14</text>
<text x="168.7" y="24.7">R6</text>
<text x="13.7" y="32.3">C20</text>
<text x="20.1" y="32.3">C1</text>
<text x="26.4" y="34.9">C4</text>
<text x="124.2" y="34.9">C15</text>
<text x="168.7" y="34.9">LED1</text>
<text x="183.9" y="38.7">R1</text>
<text x="180.1" y="46.3">GND</text>
<text x="229.6" y="43.7">R2</text>
<text x="15" y="48.8">GND</text>
<text x="91" y="48.8">+3V3</text>
<text x="163.6" y="50.1">GND</text>
<text x="192.8" y="53.9">GND</text>
<text x="219.5" y="53.9">GND</text>
<text x="232.2" y="53.9">GND</text>
<text x="246.1" y="51.4">GND</text>
<text x="144.4" y="64.1">+3V3</text>
<text x="97.5" y="67.9">C3</text>
<text x="82.3" y="76.8">GND</text>
<text x="136.9" y="73">U5</text>
<text x="173.7" y="73">C19</text>
<text x="180.1" y="73">C10</text>
<text x="91.2" y="80.6">GND</text>
<text x="218.2" y="78">U7</text>
<text x="91.2" y="98.4">SW1</text>
<text x="51.8" y="102.2">U1</text>
<text x="91.2" y="107.2">SW2</text>
<text x="144.5" y="113.6">GND</text>
<text x="105.2" y="121.2">GND</text>
<text x="14.8" y="128.8">+3V3</text>
<text x="22.6" y="131.4">U2</text>
<text x="68.2" y="130.1">+3V3</text>
<text x="107.7" y="131.4">R8</text>
<text x="125.5" y="130.1">CN2</text>
<text x="12.4" y="137.7">C5</text>
<text x="74.7" y="132.6">C21</text>
<text x="87.4" y="132.6">C22</text>
<text x="164.8" y="133.9">CN3</text>
<text x="74.7" y="140.3">U8</text>
<text x="230.9" y="142.8">GND</text>
<text x="100.1" y="149.2">GND</text>
<text x="150.9" y="146.6">GND</text>
<text x="15" y="151.7">GND</text>
<text x="68.3" y="156.8">GND</text>
<text x="30.2" y="163.1">U4</text>
<text x="12.3" y="173.3">+3V3</text>
<text x="65.8" y="173.3">CN1</text>
<text x="12.4" y="187.3">C18</text>
<text x="20.1" y="187.3">C8</text>
<text x="13.7" y="201.2">GND</text>
</g>
<g font-size="2.3" fill="#00f">
<text x="225.8" y="23.4">5V_USB</text>
<text x="117.9" y="24.7">5V_USB 3</text>
<text x="150.9" y="28.5">100nF</text>
<text x="154.7" y="29.8">4.7uH</text>
<text x="168.7" y="27.2">5.1k</text>
<text x="189" y="26">5V_USB B4</text>
<text x="189" y="28.5">CC2</text>
<text x="242.3" y="26">D3V3XA4B10LP-7</text>
<text x="29" y="31">GPIO0</text>
<text x="39.1" y="33.6">IO1</text>
<text x="180.1" y="33.6">5.1k</text>
<text x="189" y="31">USB_DP B6</text>
<text x="189" y="33.6">USB_DN B7</text>
<text x="224.5" y="31">USB_DN</text>
<text x="224.5" y="33.6">USB_DP</text>
<text x="13.7" y="37.4">10uF 100nF</text>
<text x="25.1" y="39.9">100nF</text>
<text x="32.8" y="36.1">BUTTON_SIG</text>
<text x="39.1" y="41.2">I2C_SDA</text>
<text x="39.1" y="38.7">IO3</text>
<text x="124.2" y="37.4">10uF</text>
<text x="147.1" y="41.2">22uF 22uF</text>
<text x="189" y="38.7">5V_USB B9</text>
<text x="224.5" y="38.7">5V_USB</text>
<text x="224.5" y="36.1">CC1</text>
<text x="39.1" y="43.7">I2C_SCL</text>
<text x="39.1" y="46.3">IO6</text>
<text x="128" y="46.3">AP63203WU-7</text>
<text x="236" y="45">5.1k</text>
<text x="35.3" y="53.9">RA-01_DIO1</text>
<text x="39.1" y="48.8">IO7</text>
<text x="39.1" y="51.4">IO8</text>
<text x="37.8" y="59">SPI_MOSI 15</text>
<text x="37.8" y="56.4">SPI_CS</text>
<text x="201.7" y="59">USB4105-GF-A</text>
<text x="37.8" y="61.5">SPI_SCLK 16</text>
<text x="37.8" y="64.1">SPI_MISO 17</text>
<text x="74.7" y="61.5">ESP32_EN</text>
<text x="74.7" y="64.1">NEOPIXEL_DIN</text>
<text x="96.3" y="60.3">10k</text>
<text x="32.8" y="71.7">I2S_BLCK</text>
<text x="35.3" y="66.6">RA-01_BUSY18</text>
<text x="35.3" y="69.1">RA-01_EN</text>
<text x="74.7" y="71.7">IO25</text>
<text x="97.5" y="70.4">100nF</text>
<text x="32.8" y="74.2">I2S_WS/LRCK 21</text>
<text x="32.8" y="76.8">I2S_DOUT</text>
<text x="74.7" y="74.2">RDX0</text>
<text x="74.7" y="76.8">TXD0</text>
<text x="173.7" y="75.5">10uF 100nF</text>
<text x="36.6" y="79.3">USB_DN</text>
<text x="36.6" y="81.8">USB_DP</text>
<text x="74.7" y="79.3">IO42</text>
<text x="74.7" y="81.8">IO41</text>
<text x="166.1" y="83.1">SPI_MOSI</text>
<text x="166.1" y="80.6">SPI_CS</text>
<text x="196.6" y="80.6">NEOPIXEL_DIN 40</text>
<text x="205.5" y="83.1">RDX0</text>
<text x="234.7" y="80.6">ESP32_EN</text>
<text x="236" y="83.1">IO25</text>
<text x="32.8" y="84.4">I2S_DIN</text>
<text x="41.7" y="89.5">IO47</text>
<text x="41.7" y="86.9">IO26</text>
<text x="74.7" y="84.4">IO40</text>
<text x="74.7" y="86.9">IO39</text>
<text x="74.7" y="89.5">IO38</text>
<text x="119.1" y="85.7">ESP32_EN</text>
<text x="119.1" y="88.2">5V_USB</text>
<text x="166.1" y="88.2">SPI_SCLK</text>
<text x="166.1" y="85.7">SPI_MISO</text>
<text x="205.5" y="85.7">IO42</text>
<text x="205.5" y="88.2">IO40</text>
<text x="236" y="85.7">TXD0</text>
<text x="236" y="88.2">IO41</text>
<text x="41.7" y="94.5">IO34</text>
<text x="41.7" y="92">IO33</text>
<text x="74.7" y="92">IO37</text>
<text x="74.7" y="94.5">IO36</text>
<text x="119.1" y="90.7">RA-01_DIO1</text>
<text x="164.8" y="93.3">RA-01_BUSY</text>
<text x="164.8" y="90.7">RA-01_EN</text>
<text x="196.6" y="93.3">I2S_BLCK</text>
<text x="205.5" y="95.8">IO37</text>
<text x="205.5" y="90.7">IO38</text>
<text x="234.7" y="93.3">I2S_WS/LRCK</text>
<text x="234.7" y="95.8">I2S_DOUT</text>
<text x="236" y="90.7">IO39</text>
<text x="26.4" y="97.1">NEOPIXEL_RING_D 30</text>
<text x="74.7" y="97.1">IO35</text>
<text x="78.5" y="100.9">ESP32_EN1</text>
<text x="136.9" y="100.9">Ra-01SH-P</text>
<text x="205.5" y="98.4">IO35</text>
<text x="205.5" y="100.9">IO34</text>
<text x="236" y="100.9">NEOPIXEL_RING_D</text>
<text x="236" y="98.4">IO36</text>
<text x="51.8" y="105.7">2.4GHz</text>
<text x="87.4" y="104.7">TS-1088-AR02016</text>
<text x="205.5" y="103.4">IO47</text>
<text x="205.5" y="106">I2S_DIN20</text>
<text x="236" y="106">IO26</text>
<text x="236" y="103.4">IO33</text>
<text x="78.5" y="109.8">GPIO0</text>
<text x="87.4" y="113.6">TS-1088-AR02016</text>
<text x="205.5" y="108.5">IO7</text>
<text x="205.5" y="111.1">I2C_SCL16</text>
<text x="205.5" y="113.6">I2C_SDA14</text>
<text x="236" y="113.6">IO3</text>
<text x="236" y="111.1">IO6</text>
<text x="236" y="108.5">IO8</text>
<text x="205.5" y="116.1">IO1</text>
<text x="205.5" y="118.7">RA-01_BUSY</text>
<text x="236" y="118.7">RA-01_EN</text>
<text x="236" y="116.1">BUTTON_SIG</text>
<text x="205.5" y="123.8">SPI_CS</text>
<text x="205.5" y="121.2">SPI_SCLK8</text>
<text x="236" y="123.8">SPI_MOSI</text>
<text x="236" y="121.2">SPI_MISO</text>
<text x="67.1" y="127.6">NEOPIXEL_RING_D</text>
<text x="93.7" y="126.3">NEOPIXEL_RING_D</text>
<text x="95" y="128.8">5V_USB</text>
<text x="202.9" y="128.8">5V_USB</text>
<text x="202.9" y="126.3">+3V3</text>
<text x="78.5" y="135.2">100nF</text>
<text x="107.7" y="136.5">0</text>
<text x="111.5" y="137.7">5V_USB</text>
<text x="148.3" y="136.5">BUTTON_SIG 1</text>
<text x="218.2" y="133.9">2.54-2*20</text>
<text x="11.2" y="142.8">100nF</text>
<text x="22.6" y="141.5">WS2812</text>
<text x="87.4" y="140.3">100nF</text>
<text x="114" y="145.3">B3B-PH-K-S(LF)(SN)</text>
<text x="164.8" y="144.1">B2B-XH-A(LF)(SN)</text>
<text x="74.7" y="153">SN74LVC1T45DCKR</text>
<text x="16.3" y="165.7">I2S_DOUT 1</text>
<text x="11.2" y="192.3">10uF</text>
<text x="18.8" y="192.3">100nF</text>
<text x="36.6" y="192.3">MAX98357AETE+T</text>
</g>
<g font-size="2.3" fill="#999">
<text x="111.5" y="125">R9</text>
<text x="111.5" y="130.1">DNP</text>
</g>
<g font-size="1.5" fill="#000080">
<text x="239.8" y="26.1">D1</text>
<text x="150.9" y="36.3">C16</text>
<text x="157.2" y="36.3">C17</text>
</g>
</svg>
